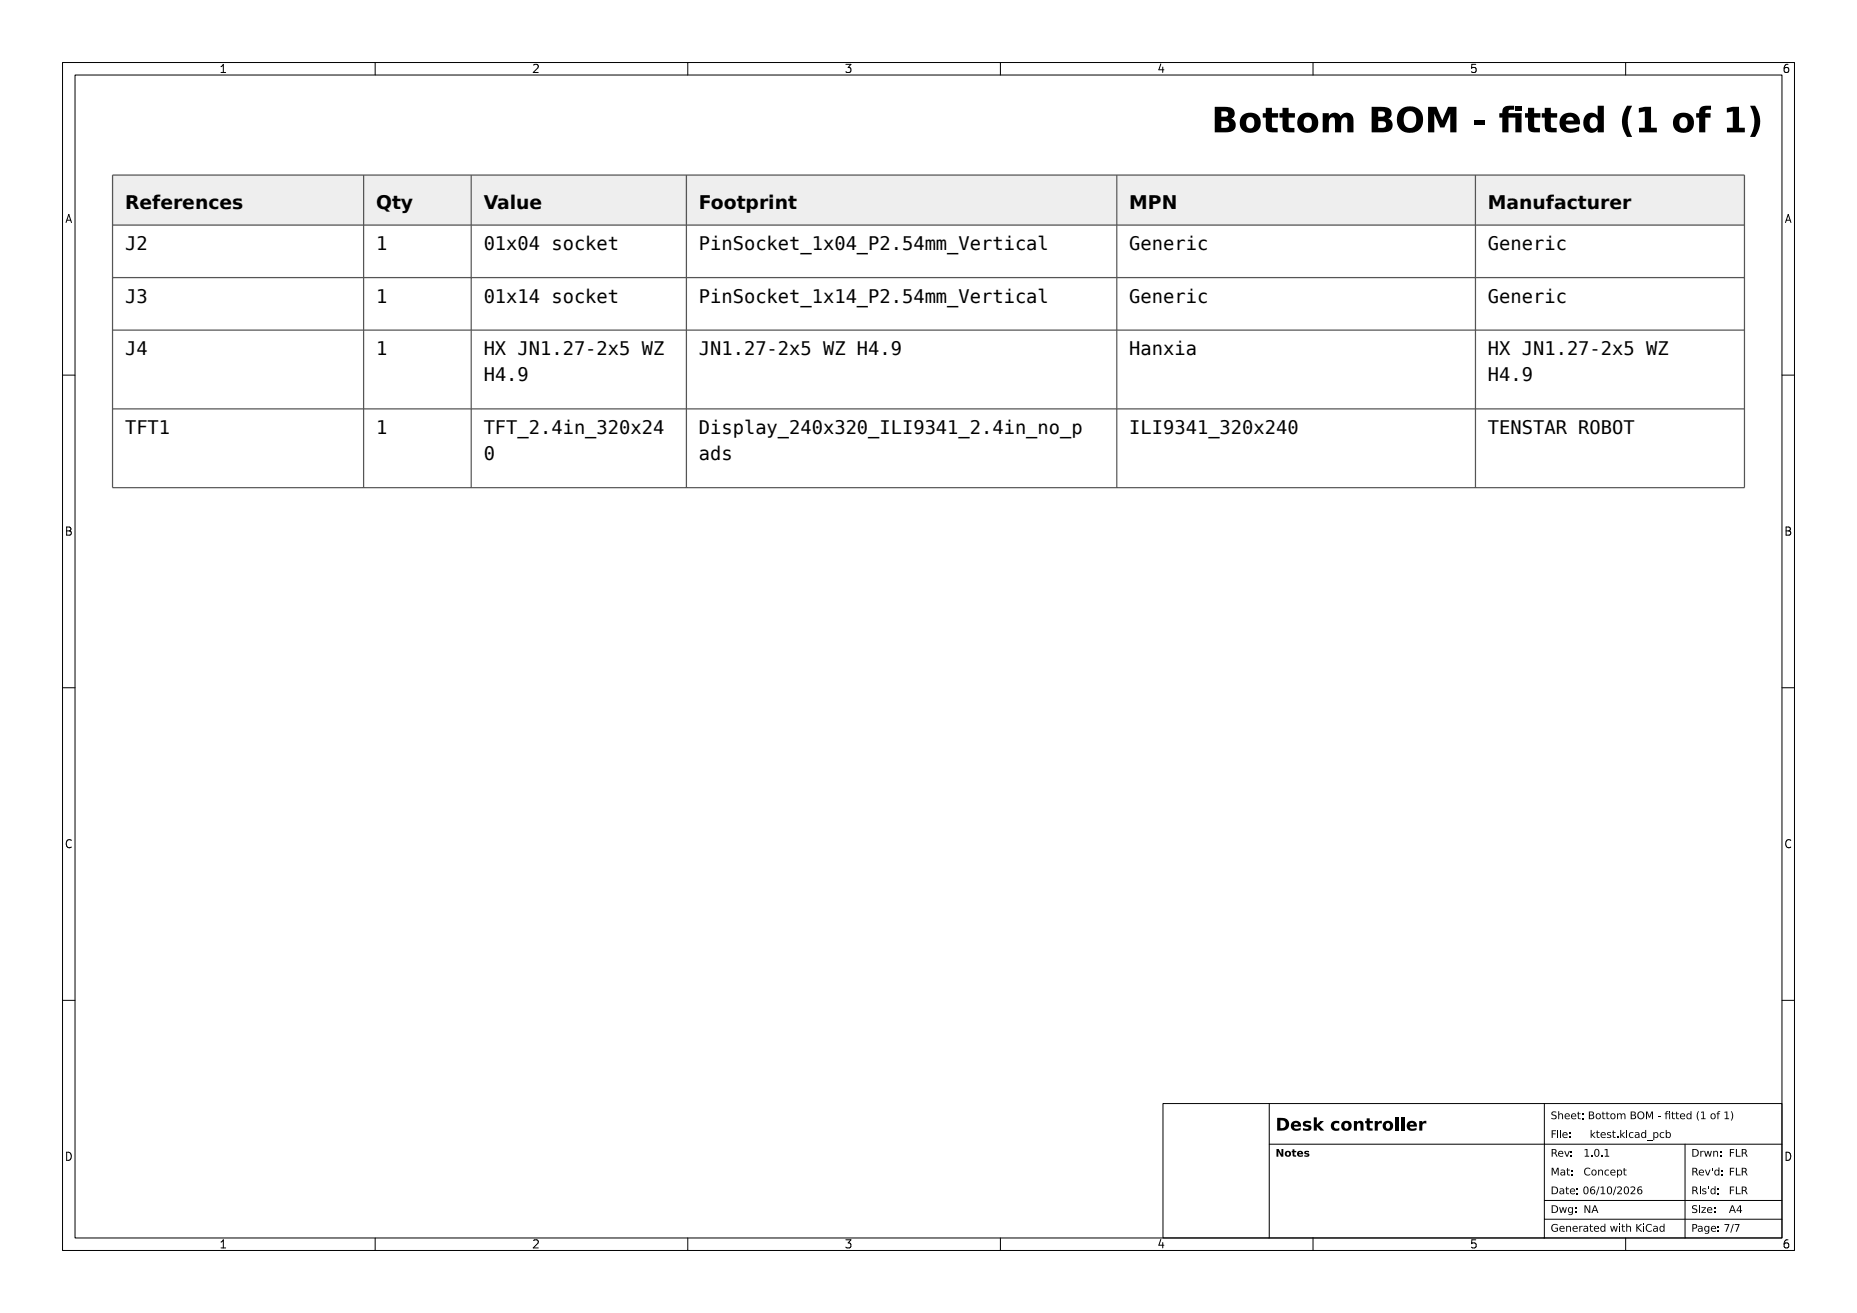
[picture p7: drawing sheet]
<svg xmlns="http://www.w3.org/2000/svg" width="297mm" height="210mm" viewBox="0 0 297 210" stroke-linecap="round" stroke-linejoin="round" font-family="sans-serif">
<g fill="none" stroke="#000" stroke-width=".16">
<path d="M10 10h277v190h-277zM12 12h273v186h-273zM35.3 11.6h.8M35.3 10.7l.4-.4v1.3M60 10v2M85.3 10.4l.5-.1 .2 .1 .1 .3-.8 .9h.8M110 10v2M135.3 10.3h.8l-.4 .5 .3 .1v.6l-.2 .1h-.3l-.2-.1M160 10v2M185.7 10.2l-.4 1h.9M186 10.7v.9M210 10v2"/>
<path d="M236 10.3h-.6l-.1 .6 .2-.1 .5 .1 .1 .1-.1 .5-.2 .1-.5-.1M260 10v2M286 10.3a.52 .52 0 0 0-.7 .6v.4l.2 .2 .3 .1 .2-.1 .1-.5-.1-.1-.4-.1-.3 .2M10.6 35.6l.4-1.3 .4 1.3M10.7 35.2h.6M285.6 35.6l.4-1.3 .4 1.3M285.7 35.2h.6M10 60h2M285 60h2M10.7 84.3h.4l.2 .1v.3l-.2 .2a.35 .35 0 0 1 .3 .3 .35 .35 0 0 1-.2 .4h-.5zM10.7 84.9h.4M285.7 84.3h.4l.2 .1v.3l-.2 .2a.35 .35 0 0 1 .3 .3 .35 .35 0 0 1-.2 .4h-.5z"/>
<path d="M285.7 84.9h.4M10 110h2M285 110h2M11.4 134.4a.52 .52 0 0 0-.6 0 .52 .52 0 0 0-.2 .6 .49 .49 0 0 0 .2 .5 .49 .49 0 0 0 .6 0M286.4 134.4a.52 .52 0 0 0-.6 0 .52 .52 0 0 0-.2 .6 .49 .49 0 0 0 .3 .5 .49 .49 0 0 0 .5 0M10 160h2M285 160h2M186 176.5h99v21.5h-99zM203 176.5v21.5M247 176.5v21.5M10.7 184.3a.66 .66 0 0 1 .7 .6 .66 .66 0 0 1-.7 .7zM35.3 198.7l.4-.4v1.3"/>
<path d="M35.3 199.6h.8M60 198v2M85.3 198.4l.5-.1 .2 .1 .1 .3-.8 .9h.8M110 198v2M135.3 198.3h.8l-.4 .5 .3 .1v.6l-.2 .1h-.3l-.2-.1M160 198v2M185.7 198.2l-.4 1h.9M186 198.7v.9M203 183h82M210 198v2M236 198.3h-.6l-.1 .6 .2-.1 .5 .1 .1 .1-.1 .5-.2 .1-.5-.1M247 192h38"/>
<path d="M247 195h38M260 198v2M269.5 183v15M285.7 184.3a.66 .66 0 0 1 .7 .6 .66 .66 0 0 1-.7 .7zM286 198.3a.52 .52 0 0 0-.7 .6v.5l.2 .1 .3 .1 .2-.1 .1-.5-.1-.1-.4-.1-.3 .2"/>
</g>
<g fill="#000">
<path d="M194.3 17.1a6.2 6.2 0 0 1 2.6 .1 .96 .96 0 0 1 .6 .9 .96 .96 0 0 1-.6 .9 1.12 1.12 0 0 1 .7 1.3 1.12 1.12 0 0 1-1.2 .8l-2.1 .1v-.8h1.7a.54 .54 0 0 0 .6-.5 .54 .54 0 0 0-.6-.5h-.7v1h-1v-1.7h1.6a.43 .43 0 0 0 .5-.5 .43 .43 0 0 0-.5-.4h-.6v.9h-1z" fill-rule="evenodd"/>
<path d="M198.7 18.5a1.72 1.72 0 0 1 2.1-.3 1.72 1.72 0 0 1 .8 2 1.71 1.71 0 0 1-1.9 1 1.71 1.71 0 0 1-1.4-1.6h1a.69 .69 0 0 0 .7 .9 .69 .69 0 0 0 .6-.9 .69 .69 0 0 0-.6-.9 .69 .69 0 0 0-.7 .9h-1l.1-.5z" fill-rule="evenodd"/>
<path d="M202.4 17.2h1v.9h1v.7h-1l.1 1.5 .1 .1 .7 .1v.7h-.8a.9 .9 0 0 1-1.1-1.1v-1.3h-.4v-.7h.4z" fill-rule="evenodd"/>
<path d="M205.1 17.2h1v.9h1v.7h-1v1.5l.2 .1 .7 .1v.7h-.8a.9 .9 0 0 1-1.1-1.1v-1.3h-.5v-.7h.5z" fill-rule="evenodd"/>
<path d="M207.9 18.5a1.72 1.72 0 0 1 2.1-.3 1.72 1.72 0 0 1 .8 2 1.71 1.71 0 0 1-1.9 1 1.71 1.71 0 0 1-1.4-1.6h1a.7 .7 0 0 0 .7 .9 .7 .7 0 0 0 .6-.9 .7 .7 0 0 0-.6-.9 .7 .7 0 0 0-.7 .9h-1l.1-.5z" fill-rule="evenodd"/>
<path d="M211.5 18.1h1v.4a1.06 1.06 0 0 1 1.9 .1 1.11 1.11 0 0 1 1.3-.5 1.11 1.11 0 0 1 .8 1.2v1.9h-1v-1.6a.5 .5 0 0 0-.1-.7 .5 .5 0 0 0-.7 .1l-.2 .7v1.5h-1v-2a.49 .49 0 0 0-.6-.4 .49 .49 0 0 0-.3 .6l-.1 1.8h-1z" fill-rule="evenodd"/>
<path d="M219.4 17.1a6.2 6.2 0 0 1 2.6 .1 .96 .96 0 0 1 .6 .9 .96 .96 0 0 1-.6 .9 1.12 1.12 0 0 1 .7 1.3 1.12 1.12 0 0 1-1.2 .8l-2.1 .1v-.8h1.6a.54 .54 0 0 0 .7-.5 .54 .54 0 0 0-.7-.5h-.6v1h-1v-1.7h1.6a.43 .43 0 0 0 .5-.5 .43 .43 0 0 0-.5-.4h-.6v.9h-1z" fill-rule="evenodd"/>
<path d="M224 17.6a2.17 2.17 0 0 1 2.8-.2 2.17 2.17 0 0 1 .6 2.8 2.13 2.13 0 0 1-2.4 1 2.13 2.13 0 0 1-1.6-2.1h1.1a1.03 1.03 0 0 0 .5 1.2 1.03 1.03 0 0 0 1.3-.2 1.72 1.72 0 0 0-.4-2.2 1.06 1.06 0 0 0-1.1 .1 1.06 1.06 0 0 0-.3 1.1h-1.1l.1-.7z" fill-rule="evenodd"/>
<path d="M228.4 17.1h1.3l1 2.2 .9-2.2h1.3v4.1h-1v-3l-.9 2.2h-.7l-.9-2.2v3h-1z" fill-rule="evenodd"/>
<path d="M235.7 19.2h1.7v.8h-1.7z" fill-rule="evenodd"/>
<path d="M240.6 17.2l.5-.3h1.1v.7h-.9v.5h2.1v3.1h-1v-2.4h-1.1v2.4h-1v-2.4h-.5v-.7h.5v-.7z" fill-rule="evenodd"/>
<path d="M242.4 16.9h1v.8h-1z" fill-rule="evenodd"/>
<path d="M244.4 17.2h1v.9h1v.7h-1v1.5l.2 .1 .7 .1v.7h-.9a.9 .9 0 0 1-1-1.1v-1.3h-.5v-.7h.5z" fill-rule="evenodd"/>
<path d="M247.1 17.2h.9v.9h1.1v.7h-1.1l.1 1.5 .1 .1 .8 .1v.7h-.9a.9 .9 0 0 1-1-1.1v-1.3h-.5v-.7h.5z" fill-rule="evenodd"/>
<path d="M249.9 18.5a1.67 1.67 0 0 1 1.9-.4 1.67 1.67 0 0 1 .9 1.8h-2.3a.95 .95 0 0 0 1.5 .6l.7-.3v.8a2.3 2.3 0 0 1-3-.6l-.2-.5v-.6h2.3a.64 .64 0 0 0-.6-.6 .64 .64 0 0 0-.7 .6h-1l.2-.5z" fill-rule="evenodd"/>
<path d="M268 18.5a1.72 1.72 0 0 1 2.1-.3 1.72 1.72 0 0 1 .8 2 1.71 1.71 0 0 1-1.9 1 1.71 1.71 0 0 1-1.4-1.6h1a.7 .7 0 0 0 .6 .9 .7 .7 0 0 0 .7-.9 .7 .7 0 0 0-.7-.9 .7 .7 0 0 0-.6 .9h-1v-.5z" fill-rule="evenodd"/>
<path d="M272 17.2l.6-.3h1.1v.7h-.8l-.1 .1-.1 .4h.9v.7h-.9v2.4h-.9v-2.4h-.5v-.7h.5v-.7z" fill-rule="evenodd"/>
<path d="M253.8 18.3a1.22 1.22 0 0 1 1.7 .2v-1.6h1v4.3h-1v-.5a1.3 1.3 0 0 1-1.6 .4 1.3 1.3 0 0 1-.7-1.5h1a.68 .68 0 0 0 .7 .9 .68 .68 0 0 0 .6-.9 .68 .68 0 0 0-.6-.9 .68 .68 0 0 0-.7 .9h-1l.1-.6z" fill-rule="evenodd"/>
<path d="M260.2 16.9h.8a4.8 4.8 0 0 0 0 5h-.8a4.2 4.2 0 0 1 0-5z" fill-rule="evenodd"/>
<path d="M262.1 17.3l1-.2h1v3.3h.9v.8h-2.9v-.8h1v-2.6l-1 .2z" fill-rule="evenodd"/>
<path d="M276.2 17.3l.9-.2h1v3.3h1v.8h-2.9v-.8h.9v-2.6l-.9 .2z" fill-rule="evenodd"/>
<path d="M279.9 16.9h.8a4.2 4.2 0 0 1 0 5h-.8a4.8 4.8 0 0 0 0-5z" fill-rule="evenodd"/>
<path d="M204.3 178.8h.5a1.06 1.06 0 0 1 1.4 1 1.06 1.06 0 0 1-1.4 1h-.5v-.4h.7a.64 .64 0 0 0 .6-.7 .64 .64 0 0 0-.8-.5v1.2h-.5z" fill-rule="evenodd"/>
<path d="M206.7 179.5a.84 .84 0 0 1 .9-.2 .84 .84 0 0 1 .5 .9h-1.2a.62 .62 0 0 0 1.1 .2v.3a1.01 1.01 0 0 1-1.5-.5v-.3h1.1a.32 .32 0 0 0-.3-.3 .32 .32 0 0 0-.4 .3h-.4z" fill-rule="evenodd"/>
<path d="M208.5 179.4a1.24 1.24 0 0 1 1.2 0v.3a.66 .66 0 0 0-.9 0l.2 .2a.53 .53 0 0 1 .8 .5 .53 .53 0 0 1-.8 .5l-.6-.1v-.4a.68 .68 0 0 0 .9 0l-.3-.2a.52 .52 0 0 1-.5-.1 .52 .52 0 0 1 0-.7z" fill-rule="evenodd"/>
<path d="M210.1 178.7h.5v1.2l.6-.6h.5l-.7 .7 .8 .8h-.6l-.6-.6v.6h-.5z" fill-rule="evenodd"/>
<path d="M213.1 179.5a1.13 1.13 0 0 1 1.1-.1v.4a.48 .48 0 0 0-.7-.1 .48 .48 0 0 0 0 .7 .48 .48 0 0 0 .7 0v.4a.87 .87 0 0 1-1.1-.2 .87 .87 0 0 1 0-1.1z" fill-rule="evenodd"/>
<path d="M214.7 179.5a.85 .85 0 0 1 1.4 .1 .85 .85 0 0 1-.5 1.3 .85 .85 0 0 1-1.1-.8h.5a.37 .37 0 0 0 .5 .4 .37 .37 0 0 0 .2-.6 .34 .34 0 0 0-.4-.3 .34 .34 0 0 0-.3 .5h-.5z" fill-rule="evenodd"/>
<path d="M216.5 179.3h.5v.2a.57 .57 0 0 1 .7-.2 .57 .57 0 0 1 .4 .6v.9h-.5v-1a.3 .3 0 0 0-.4-.1 .3 .3 0 0 0-.2 .4v.7h-.5z" fill-rule="evenodd"/>
<path d="M218.6 178.9h.5v.4h.5v.4h-.5v.7l.4 .1v.3h-.4a.45 .45 0 0 1-.5-.5v-.6h-.3v-.4h.3z" fill-rule="evenodd"/>
<path d="M219.9 179.3h.5v.3l.3-.3h.3v.4a.41 .41 0 0 0-.5 0 .41 .41 0 0 0-.1 .4v.7h-.5z" fill-rule="evenodd"/>
<path d="M221.4 179.5a.85 .85 0 0 1 1.3 .1 .85 .85 0 0 1-.5 1.3 .85 .85 0 0 1-1.1-.8h.5a.37 .37 0 0 0 .5 .4 .37 .37 0 0 0 .2-.6 .34 .34 0 0 0-.4-.3 .34 .34 0 0 0-.3 .5h-.5z" fill-rule="evenodd"/>
<path d="M223.2 178.7h.5v2.1h-.5z" fill-rule="evenodd"/>
<path d="M224.1 178.7h.5v2.1h-.5z" fill-rule="evenodd"/>
<path d="M225.2 179.5a.84 .84 0 0 1 1-.2 .84 .84 0 0 1 .4 .9h-1.1a.62 .62 0 0 0 1 .2v.3a1.01 1.01 0 0 1-1.5-.5v-.3h1.1a.32 .32 0 0 0-.3-.3 .32 .32 0 0 0-.3 .3h-.5z" fill-rule="evenodd"/>
<path d="M227 179.3h.5v.3l.3-.3h.3v.4a.41 .41 0 0 0-.4 0 .41 .41 0 0 0-.2 .4v.7h-.5z" fill-rule="evenodd"/>
<path d="M248.2 177.9l.7-.1v.2l-.2-.1a.25 .25 0 0 0-.4 .1 .25 .25 0 0 0 .3 .3 .4 .4 0 0 1 .3 .6 .4 .4 0 0 1-.6 .1l-.2-.1v-.1l.2 .1a.29 .29 0 0 0 .4 0 .29 .29 0 0 0 0-.4 .29 .29 0 0 0-.3-.1l-.3-.2z" fill-rule="evenodd"/>
<path d="M249.2 177.7h.2v.5l.3-.1a.32 .32 0 0 1 .3 .3v.6h-.2v-.5a.24 .24 0 0 0-.2-.3 .24 .24 0 0 0-.2 .3v.5h-.2z" fill-rule="evenodd"/>
<path d="M250.3 178.2l.2-.1a.42 .42 0 0 1 .4 .1 .42 .42 0 0 1 .2 .4h-.7l.2 .3 .4-.1v.2h-.5l-.2-.2-.1-.3h.7a.27 .27 0 0 0-.2-.3 .27 .27 0 0 0-.3 .3h-.2z" fill-rule="evenodd"/>
<path d="M251.4 178.2l.2-.1a.42 .42 0 0 1 .4 .1 .42 .42 0 0 1 .1 .4h-.7l.2 .3 .5-.1-.1 .2h-.4l-.3-.2v-.3h.7a.27 .27 0 0 0-.3-.3 .27 .27 0 0 0-.3 .3h-.1z" fill-rule="evenodd"/>
<path d="M252.4 177.8h.1v.3h.3v.1h-.3v.6l.3 .1v.1a.31 .31 0 0 1-.4-.3v-.5h-.2z" fill-rule="evenodd"/>
<path d="M253.1 178.8h.1v.2h-.1z" fill-rule="evenodd"/>
<path d="M253.1 178.1h.1v.2h-.1z" fill-rule="evenodd"/>
<path d="M254.1 177.8l.7 .1 .1 .3-.2 .1a.34 .34 0 0 1 .3 .5 .34 .34 0 0 1-.4 .2h-.5v-.1h.4a.23 .23 0 0 0 .3-.3 .23 .23 0 0 0-.3-.2h-.2v.5h-.2v-.6h.4a.19 .19 0 0 0 .3-.2 .19 .19 0 0 0-.3-.2h-.2v.4h-.2z" fill-rule="evenodd"/>
<path d="M255.3 178.2a.45 .45 0 0 1 .7 0 .45 .45 0 0 1-.1 .7 .45 .45 0 0 1-.7-.1v-.3h.2a.3 .3 0 0 0 .3 .4 .3 .3 0 0 0 .2-.5l-.3-.2-.2 .3h-.2z" fill-rule="evenodd"/>
<path d="M256.3 177.8h.1v.3h.4v.1h-.4l.1 .6 .3 .1v.1a.31 .31 0 0 1-.5-.3v-.5h-.1z" fill-rule="evenodd"/>
<path d="M256.9 177.8h.2v.3h.3v.1h-.3v.6l.3 .1v.1a.31 .31 0 0 1-.5-.3v-.5h-.1z" fill-rule="evenodd"/>
<path d="M257.7 178.2a.45 .45 0 0 1 .6 0 .45 .45 0 0 1-.1 .7 .45 .45 0 0 1-.6-.1l-.1-.3h.2a.3 .3 0 0 0 .4 .4 .3 .3 0 0 0 .1-.5l-.3-.2-.2 .3h-.2z" fill-rule="evenodd"/>
<path d="M258.6 178.1h.2v.1l.3-.1 .2 .2 .2-.2h.3l.2 .3v.6h-.2v-.5a.23 .23 0 0 0-.2-.3 .23 .23 0 0 0-.2 .3v.5h-.2v-.5a.23 .23 0 0 0-.2-.3 .23 .23 0 0 0-.2 .3v.5h-.2z" fill-rule="evenodd"/>
<path d="M260.8 177.8h.7l.1 .4a.18 .18 0 0 0-.1 .1 .18 .18 0 0 0 .1 .2 .35 .35 0 0 1 0 .4 .35 .35 0 0 1-.4 .1h-.4v-.1h.4a.23 .23 0 0 0 .3-.3 .23 .23 0 0 0-.3-.2h-.2v.5h-.2v-.6h.4a.19 .19 0 0 0 .3-.2 .19 .19 0 0 0-.3-.2h-.2v.4h-.2z" fill-rule="evenodd"/>
<path d="M262 177.9a.59 .59 0 0 1 .9 .1 .59 .59 0 0 1-.1 .8 .59 .59 0 0 1-.9-.1v-.3h.1a.43 .43 0 0 0 .6 .5 .43 .43 0 0 0 .2-.7 .39 .39 0 0 0-.5-.3 .39 .39 0 0 0-.3 .5h-.1z" fill-rule="evenodd"/>
<path d="M263.3 177.8h.2l.3 .8 .3-.8h.3v1.2h-.2v-1.1l-.3 .9h-.2l-.3-.9v1.1h-.1z" fill-rule="evenodd"/>
<path d="M265.2 178.5h.4v.1h-.4z" fill-rule="evenodd"/>
<path d="M267 177.7h.1v.2h-.1z" fill-rule="evenodd"/>
<path d="M266.5 177.8l.3-.1v.2h-.2l-.1 .2h.6v.9h-.1v-.8h-.5v.8h-.1v-.8h-.2v-.1h.2z" fill-rule="evenodd"/>
<path d="M267.4 177.8h.2v.3h.3v.1h-.3v.6l.3 .1v.1a.31 .31 0 0 1-.5-.3v-.5h-.1z" fill-rule="evenodd"/>
<path d="M268.1 177.8h.1v.3h.3v.1h-.3v.6l.3 .1v.1a.31 .31 0 0 1-.4-.3v-.5h-.1z" fill-rule="evenodd"/>
<path d="M268.8 178.2l.2-.1a.42 .42 0 0 1 .4 .1 .42 .42 0 0 1 .1 .4h-.7l.2 .3 .5-.1-.1 .2h-.4l-.3-.2v-.3h.7a.27 .27 0 0 0-.3-.3 .27 .27 0 0 0-.3 .3h-.1z" fill-rule="evenodd"/>
<path d="M269.9 178.1h.3l.2 .1v-.5h.1v1.3h-.1v-.1l-.2 .1a.4 .4 0 0 1-.5-.5h.2a.29 .29 0 0 0 .3 .4 .29 .29 0 0 0 .2-.5l-.3-.2-.2 .3h-.2z" fill-rule="evenodd"/>
<path d="M271.6 177.7h.1l-.2 .9 .2 .6a.88 .88 0 0 1-.3-1z" fill-rule="evenodd"/>
<path d="M272.1 177.8h.4v1.1h.3v.1h-.7v-.1h.2v-1l-.2 .1z" fill-rule="evenodd"/>
<path d="M273.7 178.2a.45 .45 0 0 1 .6 0 .45 .45 0 0 1-.1 .7 .45 .45 0 0 1-.6-.1v-.3h.1a.3 .3 0 0 0 .4 .4 .3 .3 0 0 0 .1-.5l-.3-.2-.2 .3h-.1z" fill-rule="evenodd"/>
<path d="M274.8 177.8l.3-.1v.2l-.3 .1v.1h.3v.1h-.3v.8h-.1v-.8h-.2z" fill-rule="evenodd"/>
<path d="M275.8 177.8h.5v1.1h.2v.1h-.7v-.1h.3v-1l-.3 .1z" fill-rule="evenodd"/>
<path d="M276.8 177.7a.88 .88 0 0 1 .4 1l-.2 .5h-.2l.2-.7z" fill-rule="evenodd"/>
<path d="M204.2 183.8h.3l.5 .8v-.8h.3v1.2h-.4l-.4-.8v.8h-.3z" fill-rule="evenodd"/>
<path d="M205.6 184.2a.51 .51 0 0 1 .8 .1 .51 .51 0 0 1-.3 .7 .51 .51 0 0 1-.6-.5h.3a.23 .23 0 0 0 .3 .3 .23 .23 0 0 0 .1-.4l-.1-.1a.2 .2 0 0 0-.2 0 .2 .2 0 0 0-.1 .2h-.3z" fill-rule="evenodd"/>
<path d="M206.7 183.8h.3v.3h.3v.2h-.3v.5h.3v.2h-.3a.27 .27 0 0 1-.3-.3v-.4h-.1z" fill-rule="evenodd"/>
<path d="M207.6 184.2a.5 .5 0 0 1 .6-.1 .5 .5 0 0 1 .2 .5h-.7a.37 .37 0 0 0 .7 .1v.2a.56 .56 0 0 1-.7 .1 .56 .56 0 0 1-.3-.6h.7l-.2-.1-.2 .1h-.3z" fill-rule="evenodd"/>
<path d="M208.6 184.2l.3-.1h.5v.2h-.5v.1a.35 .35 0 0 1 .5 .3 .35 .35 0 0 1-.5 .3h-.3v-.3l.4 .1 .1-.1-.5-.2z" fill-rule="evenodd"/>
<path d="M248.2 180.8h.7v.1h-.6v.4h.5v.1h-.5v.6h-.1z" fill-rule="evenodd"/>
<path d="M248.2 186.8h.2l.3 .8 .3-.8h.3v1.2h-.2v-1.1l-.3 .9h-.2l-.3-.9v1.1h-.1z" fill-rule="evenodd"/>
<path d="M248.2 183.8h.3a.34 .34 0 0 1 .4 .2 .34 .34 0 0 1-.2 .4l.4 .6h-.2l-.2-.4-.2-.1h-.2v.5h-.1v-.6h.3a.22 .22 0 0 0 .3-.3 .22 .22 0 0 0-.3-.2h-.2v.5h-.1z" fill-rule="evenodd"/>
<path d="M248.2 189.8h.3a.62 .62 0 0 1 .7 .6 .62 .62 0 0 1-.7 .6h-.3v-.1h.3a.5 .5 0 0 0 .5-.6 .5 .5 0 0 0-.7-.4v1h-.1z" fill-rule="evenodd"/>
<path d="M248.2 192.8h.3a.62 .62 0 0 1 .7 .6 .62 .62 0 0 1-.7 .6h-.3v-.1h.3a.5 .5 0 0 0 .5-.6 .5 .5 0 0 0-.7-.4v1h-.1z" fill-rule="evenodd"/>
<path d="M248.3 195.9l.5-.1 .3 .1v.2a.5 .5 0 0 0-.6-.1 .5 .5 0 0 0-.2 .7 .5 .5 0 0 0 .7 .1v-.3h-.3v-.1h.5v.5a.66 .66 0 0 1-1-.1 .66 .66 0 0 1 .1-.9z" fill-rule="evenodd"/>
<path d="M249 181.1h.2v.9h-.2z" fill-rule="evenodd"/>
<path d="M249 180.7h.2v.2h-.2z" fill-rule="evenodd"/>
<path d="M249.4 193.1h.1l.2 .7 .2-.7h.2l.2 .7 .1-.7h.2l-.2 .9h-.2l-.2-.7-.2 .7h-.2z" fill-rule="evenodd"/>
<path d="M249.5 180.7h.1v1.3h-.1z" fill-rule="evenodd"/>
<path d="M249.3 184.2l.2-.1a.42 .42 0 0 1 .4 .1 .42 .42 0 0 1 .1 .4h-.7l.2 .3 .5-.1-.1 .2h-.4l-.3-.2v-.3h.7a.27 .27 0 0 0-.3-.3 .27 .27 0 0 0-.3 .3h-.1z" fill-rule="evenodd"/>
<path d="M249.5 190.1h.2a.37 .37 0 0 1 .5 .4v.5h-.2v-.1l-.3 .1-.3-.1v-.2l.3 .2h.2l.1-.4a.3 .3 0 0 0-.5 .2h-.1a.41 .41 0 0 1 .6-.3 .33 .33 0 0 0-.5-.1z" fill-rule="evenodd"/>
<path d="M249.5 196.2l.2-.1a.42 .42 0 0 1 .4 .1 .42 .42 0 0 1 .1 .4h-.6l.1 .3 .5-.1v.2h-.2h-.3l-.3-.2v-.3h.7a.27 .27 0 0 0-.3-.3 .27 .27 0 0 0-.2 .3h-.2z" fill-rule="evenodd"/>
<path d="M249.6 187.1h.3a.37 .37 0 0 1 .4 .4v.5h-.1v-.1l-.3 .1-.3-.1v-.2l.2 .2h.3l.1-.4a.3 .3 0 0 0-.5 .2h-.1a.41 .41 0 0 1 .6-.3 .33 .33 0 0 0-.6-.1z" fill-rule="evenodd"/>
<path d="M250.2 184.1h.1l.3 .8 .3-.8h.2l-.4 .9h-.2z" fill-rule="evenodd"/>
<path d="M250 181.2l.2-.1a.42 .42 0 0 1 .4 .1 .42 .42 0 0 1 .1 .4h-.7l.2 .3 .5-.1v.2h-.2h-.3l-.3-.2v-.3h.7a.27 .27 0 0 0-.3-.3 .27 .27 0 0 0-.3 .3h-.1z" fill-rule="evenodd"/>
<path d="M250.5 189.8h.1v.3h.3v.1h-.3v.6l.3 .1v.1a.31 .31 0 0 1-.4-.3v-.5h-.1z" fill-rule="evenodd"/>
<path d="M250.6 186.8h.2v.3h.3v.1h-.3v.6l.3 .1v.1a.31 .31 0 0 1-.5-.3v-.5h-.1z" fill-rule="evenodd"/>
<path d="M251 181.8h.2v.2h-.2z" fill-rule="evenodd"/>
<path d="M251 181.1h.2v.2h-.2z" fill-rule="evenodd"/>
<path d="M250.9 193.1h.3l.2 .1v-.1h.2v.8a.45 .45 0 0 1-.2 .4 .45 .45 0 0 1-.5 0v-.1l.5-.1v-.3l-.2 .2a.39 .39 0 0 1-.4-.5h.1a.29 .29 0 0 0 .4 .4 .29 .29 0 0 0 .1-.5l-.3-.2-.2 .3h-.1z" fill-rule="evenodd"/>
<path d="M251.2 184.8h.2v.2h-.2z" fill-rule="evenodd"/>
<path d="M251.2 184.1h.2v.2h-.2z" fill-rule="evenodd"/>
<path d="M250.5 196.1h.1v.1l.3-.1a.32 .32 0 0 1 .4 .3v.6h-.2v-.5a.24 .24 0 0 0-.2-.3 .24 .24 0 0 0-.3 .3v.5h-.1z" fill-rule="evenodd"/>
<path d="M251.3 187.8h.2v.2h-.2z" fill-rule="evenodd"/>
<path d="M251.3 187.1h.2v.2h-.2z" fill-rule="evenodd"/>
<path d="M251.2 190.2l.2-.1a.42 .42 0 0 1 .4 .1 .42 .42 0 0 1 .1 .4h-.7l.2 .3 .5-.1v.2h-.2h-.3l-.3-.2v-.3h.7a.27 .27 0 0 0-.3-.3 .27 .27 0 0 0-.3 .3h-.1z" fill-rule="evenodd"/>
<path d="M251.9 193.8h.2v.2h-.2z" fill-rule="evenodd"/>
<path d="M251.9 193.1h.2v.2h-.2z" fill-rule="evenodd"/>
<path d="M251.6 196.2l.2-.1a.42 .42 0 0 1 .4 .1 .42 .42 0 0 1 .1 .4h-.6l.1 .3 .5-.1v.2h-.2h-.3l-.3-.2v-.3h.7a.27 .27 0 0 0-.3-.3 .27 .27 0 0 0-.2 .3h-.2z" fill-rule="evenodd"/>
<path d="M252.2 190.8h.2v.2h-.2z" fill-rule="evenodd"/>
<path d="M252.2 190.1h.2v.2h-.2z" fill-rule="evenodd"/>
<path d="M252.6 196.1h.1v.1l.4-.1v.1l-.3 .1-.1 .7h-.1z" fill-rule="evenodd"/>
<path d="M253.4 192.8h.2l.6 1v-1h.1v1.2h-.2l-.5-1v1h-.2z" fill-rule="evenodd"/>
<path d="M253.4 183.8h.5v1.1h.3v.1h-.7v-.1h.2v-1l-.3 .1z" fill-rule="evenodd"/>
<path d="M253.3 196.1h.2a.37 .37 0 0 1 .5 .4v.5h-.2v-.1l-.3 .1-.2-.1-.1-.2 .3 .2h.2l.1-.4a.3 .3 0 0 0-.4 .2h-.2a.42 .42 0 0 1 .6-.3 .33 .33 0 0 0-.5-.1z" fill-rule="evenodd"/>
<path d="M253.4 189.9l.2-.1a.64 .64 0 0 1 .5 .6 .64 .64 0 0 1-.5 .6 .52 .52 0 0 1-.4-.6h.2a.31 .31 0 0 0 0 .4 .31 .31 0 0 0 .4 0l.1-.4a.31 .31 0 0 0 0-.4 .31 .31 0 0 0-.4 0l-.1 .4h-.2z" fill-rule="evenodd"/>
<path d="M253.5 186.9l.6-.1 .2 .1v.1a.48 .48 0 0 0-.6 .1 .48 .48 0 0 0 0 .6 .48 .48 0 0 0 .6 0v.2a.64 .64 0 0 1-.8-.1 .64 .64 0 0 1 0-.9z" fill-rule="evenodd"/>
<path d="M254.4 180.7h.2v.8l.4-.4h.2l-.5 .4 .5 .5h-.2l-.4-.4v.4h-.2z" fill-rule="evenodd"/>
<path d="M254.3 195.8h.2v.3h.3v.1h-.3v.6l.3 .1v.1a.31 .31 0 0 1-.5-.3v-.5h-.1z" fill-rule="evenodd"/>
<path d="M254.5 184.8h.2v.2h-.2z" fill-rule="evenodd"/>
<path d="M254.5 189.9l.1-.1a.32 .32 0 0 1 .5 .2l-.2-.1a.36 .36 0 0 0-.4 .4 .41 .41 0 0 1 .6 .2 .41 .41 0 0 1-.3 .6 .41 .41 0 0 1-.5-.5h.2a.25 .25 0 0 0 .4 .2 .25 .25 0 0 0 0-.4 .25 .25 0 0 0-.4 .1l-.2 .1v-.4z" fill-rule="evenodd"/>
<path d="M254.6 187.2a.45 .45 0 0 1 .7 0 .45 .45 0 0 1-.1 .7 .45 .45 0 0 1-.7-.1v-.3h.2a.3 .3 0 0 0 .4 .4 .3 .3 0 0 0 .1-.5l-.3-.2-.2 .3h-.2z" fill-rule="evenodd"/>
<path d="M255 196.2l.2-.1a.42 .42 0 0 1 .4 .1 .42 .42 0 0 1 .2 .4h-.7l.2 .3 .4-.1-.1 .2h-.4l-.2-.2-.1-.3h.7a.27 .27 0 0 0-.3-.3 .27 .27 0 0 0-.2 .3h-.2z" fill-rule="evenodd"/>
<path d="M255.1 183.9l.2-.1a.64 .64 0 0 1 .5 .6 .64 .64 0 0 1-.5 .6 .53 .53 0 0 1-.3-.6h.1a.31 .31 0 0 0 .1 .4 .31 .31 0 0 0 .3 0l.1-.4a.31 .31 0 0 0 0-.4 .31 .31 0 0 0-.4 0l-.1 .4h-.1z" fill-rule="evenodd"/>
<path d="M255.4 180.8h.1v.3h.3v.1h-.3v.6l.3 .1v.1a.31 .31 0 0 1-.4-.3v-.5h-.1z" fill-rule="evenodd"/>
<path d="M255 192.8h.2l.4 1.2h-.1l-.1-.3h-.6l-.1 .3h-.2l.2-.4h.6l-.2-.7-.2 .7h-.2z" fill-rule="evenodd"/>
<path d="M255.7 189.8h.1l-.4 1.4h-.2z" fill-rule="evenodd"/>
<path d="M256 189.8h.5v1.1h.2v.1h-.7v-.1h.3v-1l-.3 .1z" fill-rule="evenodd"/>
<path d="M256.1 184.8h.2v.2h-.2z" fill-rule="evenodd"/>
<path d="M255.6 187.1h.2v.1l.3-.1a.32 .32 0 0 1 .3 .3v.6h-.2v-.5a.24 .24 0 0 0-.2-.3 .24 .24 0 0 0-.2 .3v.5h-.2z" fill-rule="evenodd"/>
<path d="M256.1 181.2l.2-.1a.42 .42 0 0 1 .4 .1 .42 .42 0 0 1 .1 .4h-.7l.2 .3 .5-.1v.2h-.2h-.3l-.3-.2v-.3h.7a.27 .27 0 0 0-.3-.3 .27 .27 0 0 0-.3 .3h-.1z" fill-rule="evenodd"/>
<path d="M256.6 183.8h.5v1.1h.3v.1h-.7v-.1h.2v-1l-.3 .1z" fill-rule="evenodd"/>
<path d="M256.1 196.1h.3l.2 .1v-.5h.2v1.3h-.2v-.1l-.2 .1a.4 .4 0 0 1-.5-.5h.2a.29 .29 0 0 0 .4 .4 .29 .29 0 0 0 .1-.5l-.3-.2-.2 .3h-.2z" fill-rule="evenodd"/>
<path d="M256.7 187.2l.1-.1a.32 .32 0 0 1 .5 .2 .36 .36 0 0 0-.4 0 .36 .36 0 0 0 0 .5 .36 .36 0 0 0 .4 0 .34 .34 0 0 1-.5 .1 .54 .54 0 0 1-.1-.7z" fill-rule="evenodd"/>
<path d="M257.2 189.9l.1-.1a.64 .64 0 0 1 .5 .6 .64 .64 0 0 1-.5 .6 .52 .52 0 0 1-.3-.6h.2a.31 .31 0 0 0 0 .4 .31 .31 0 0 0 .4 0l.1-.4a.31 .31 0 0 0-.1-.4 .31 .31 0 0 0-.3 0l-.1 .4h-.2z" fill-rule="evenodd"/>
<path d="M257.5 196.1h.2l.2 .7 .1-.7h.2l.2 .7 .2-.7h.1l-.2 .9h-.2l-.2-.7-.2 .7h-.1z" fill-rule="evenodd"/>
<path d="M257.1 181.1h.1a.35 .35 0 0 1 .5 .2l-.5-.1v.2a.33 .33 0 0 1 .5 .4 .33 .33 0 0 1-.5 .2h-.2v-.2l.3 .1 .2-.1v-.1l-.2-.1a.26 .26 0 0 1-.3-.2 .26 .26 0 0 1 .1-.3z" fill-rule="evenodd"/>
<path d="M257.7 187.2l.1-.1a.42 .42 0 0 1 .5 .1 .42 .42 0 0 1 .1 .4h-.7l.2 .3 .4-.1v.2h-.1h-.4l-.2-.2-.1-.3h.7a.27 .27 0 0 0-.2-.3 .27 .27 0 0 0-.3 .3h-.2z" fill-rule="evenodd"/>
<path d="M257.9 180.8h.2v.3h.3v.1h-.3v.6l.3 .1v.1a.31 .31 0 0 1-.5-.3v-.5h-.1z" fill-rule="evenodd"/>
<path d="M258.4 189.8h.1l-.4 1.4h-.1z" fill-rule="evenodd"/>
<path d="M258.6 181.8h.2v.2h-.2z" fill-rule="evenodd"/>
<path d="M258.6 189.8a.44 .44 0 0 1 .7 .1 .44 .44 0 0 1-.2 .6l-.3 .4h.6v.1h-.8v-.1l.5-.5a.31 .31 0 0 0 0-.5 .31 .31 0 0 0-.5 .1z" fill-rule="evenodd"/>
<path d="M259 196.1h.1v.9h-.1z" fill-rule="evenodd"/>
<path d="M259 195.7h.1v.2h-.1z" fill-rule="evenodd"/>
<path d="M259.1 180.7h.2v.8l.4-.4h.2l-.5 .4 .5 .5h-.1l-.5-.4v.4h-.2z" fill-rule="evenodd"/>
<path d="M258.6 187.1h.2v.1a.41 .41 0 0 1 .5 .1 .41 .41 0 0 1 0 .5 .41 .41 0 0 1-.5 .1v.5h-.2v-.9h.2a.29 .29 0 0 0 .4 .4 .29 .29 0 0 0 .1-.5l-.3-.2-.2 .3h-.2z" fill-rule="evenodd"/>
<path d="M259.4 195.8h.2v.3h.3v.1h-.3v.6l.3 .1v.1a.31 .31 0 0 1-.5-.3v-.5h-.1z" fill-rule="evenodd"/>
<path d="M259.7 186.8h.1v.3h.4v.1h-.4l.1 .6 .3 .1v.1a.31 .31 0 0 1-.5-.3v-.5h-.1z" fill-rule="evenodd"/>
<path d="M260.1 181.1h.2v.9h-.2z" fill-rule="evenodd"/>
<path d="M260.1 180.7h.2v.2h-.2z" fill-rule="evenodd"/>
<path d="M259.9 189.9l.1-.1a.64 .64 0 0 1 .5 .6 .64 .64 0 0 1-.5 .6 .52 .52 0 0 1-.3-.6h.2a.31 .31 0 0 0 0 .4 .31 .31 0 0 0 .4 0l.1-.4a.31 .31 0 0 0-.1-.4 .31 .31 0 0 0-.3 0l-.1 .4h-.2z" fill-rule="evenodd"/>
<path d="M260.1 195.7h.1v.5l.3-.1a.32 .32 0 0 1 .4 .3v.6h-.2v-.5a.24 .24 0 0 0-.2-.3 .24 .24 0 0 0-.3 .3v.5h-.1z" fill-rule="evenodd"/>
<path d="M260.8 189.8a.44 .44 0 0 1 .7 .1 .44 .44 0 0 1-.2 .6l-.3 .4h.6v.1h-.8v-.1l.4-.5a.31 .31 0 0 0 .1-.5 .31 .31 0 0 0-.5 .1z" fill-rule="evenodd"/>
<path d="M260.6 181.2l.1-.1a.32 .32 0 0 1 .5 .2 .36 .36 0 0 0-.4 0 .36 .36 0 0 0 0 .5 .36 .36 0 0 0 .4 0 .34 .34 0 0 1-.5 .1 .54 .54 0 0 1-.1-.7z" fill-rule="evenodd"/>
<path d="M261.7 195.8h.2v.5l.5-.5h.2l-.6 .6 .7 .6h-.2l-.6-.6v.6h-.2z" fill-rule="evenodd"/>
<path d="M261.5 181.1h.2a.37 .37 0 0 1 .5 .4v.5h-.1v-.1l-.3 .1-.3-.1-.1-.2 .3 .2h.2l.2-.4a.3 .3 0 0 0-.5 .2h-.2a.42 .42 0 0 1 .7-.3 .33 .33 0 0 0-.6-.1z" fill-rule="evenodd"/>
<path d="M262 189.9l.1-.1a.32 .32 0 0 1 .5 .2l-.2-.1a.36 .36 0 0 0-.4 .4 .41 .41 0 0 1 .6 .2 .41 .41 0 0 1-.3 .6 .41 .41 0 0 1-.4-.5h.1a.25 .25 0 0 0 .4 .2 .25 .25 0 0 0 0-.4 .25 .25 0 0 0-.4 .1l-.1 .1v-.4z" fill-rule="evenodd"/>
<path d="M262.8 196.1h.1v.9h-.1z" fill-rule="evenodd"/>
<path d="M262.8 195.7h.1v.2h-.1z" fill-rule="evenodd"/>
<path d="M262.6 181.1h.3l.2 .1v-.5h.2v1.3h-.2v-.1l-.1 .1a.4 .4 0 0 1-.5-.5h.1a.29 .29 0 0 0 .4 .4 .29 .29 0 0 0 .1-.5l-.3-.2-.2 .3h-.1z" fill-rule="evenodd"/>
<path d="M263.4 182.3h.9v.1h-.9z" fill-rule="evenodd"/>
<path d="M263.4 195.9l.5-.1 .3 .1v.1a.48 .48 0 0 0-.7 .1 .48 .48 0 0 0 0 .6 .48 .48 0 0 0 .7 0v.2a.64 .64 0 0 1-.9-.1 .64 .64 0 0 1 .1-.9z" fill-rule="evenodd"/>
<path d="M264.4 196.1h.3a.37 .37 0 0 1 .5 .4v.5h-.2v-.1l-.3 .1-.3-.1v-.2l.3 .2h.2l.1-.4a.3 .3 0 0 0-.5 .2h-.1a.42 .42 0 0 1 .6-.3 .33 .33 0 0 0-.6-.1z" fill-rule="evenodd"/>
<path d="M264.4 181.1h.2v.1a.41 .41 0 0 1 .5 .1 .41 .41 0 0 1 0 .5 .41 .41 0 0 1-.5 .1v.5h-.2v-.9h.2a.29 .29 0 0 0 .4 .4 .29 .29 0 0 0 .1-.5l-.3-.2-.2 .3h-.2z" fill-rule="evenodd"/>
<path d="M265.6 181.2l.1-.1a.32 .32 0 0 1 .5 .2 .36 .36 0 0 0-.5 0 .36 .36 0 0 0 0 .5 .36 .36 0 0 0 .5 0 .34 .34 0 0 1-.6 .1 .55 .55 0 0 1 0-.7z" fill-rule="evenodd"/>
<path d="M265.6 196.1h.2l.3 .1v-.5h.1v1.3h-.1v-.1l-.2 .1a.4 .4 0 0 1-.5-.5h.2a.29 .29 0 0 0 .3 .4 .29 .29 0 0 0 .2-.5l-.3-.2-.2 .3h-.2z" fill-rule="evenodd"/>
<path d="M266.4 180.7h.2v.5a.41 .41 0 0 1 .5 .1 .41 .41 0 0 1 0 .5 .41 .41 0 0 1-.5 .1v.1h-.2v-.5h.2a.29 .29 0 0 0 .3 .4 .29 .29 0 0 0 .2-.5l-.3-.2-.2 .3h-.2z" fill-rule="evenodd"/>
<path d="M270.7 195.8h.3a.4 .4 0 0 1 .4 .5 .4 .4 0 0 1-.6 .2v.5h-.1v-.6h.3a.23 .23 0 0 0 .3-.3 .23 .23 0 0 0-.3-.2h-.2v.5h-.1z" fill-rule="evenodd"/>
<path d="M270.7 189.8h.3a.34 .34 0 0 1 .4 .2 .34 .34 0 0 1-.2 .4l.4 .6h-.2l-.2-.4-.2-.1h-.2v.5h-.1v-.6h.3a.22 .22 0 0 0 .3-.3 .22 .22 0 0 0-.3-.2h-.2v.5h-.1z" fill-rule="evenodd"/>
<path d="M270.7 186.8h.3a.34 .34 0 0 1 .4 .2 .34 .34 0 0 1-.2 .4l.4 .6h-.2l-.2-.4-.2-.1h-.2v.5h-.1v-.6h.3a.22 .22 0 0 0 .3-.3 .22 .22 0 0 0-.3-.2h-.2v.5h-.1z" fill-rule="evenodd"/>
<path d="M270.7 183.8h.3a.62 .62 0 0 1 .7 .6 .62 .62 0 0 1-.7 .6h-.3v-.1h.3a.5 .5 0 0 0 .5-.6 .5 .5 0 0 0-.7-.4v1h-.1z" fill-rule="evenodd"/>
<path d="M270.7 192.9l.7-.1v.2l-.2-.1a.25 .25 0 0 0-.4 .1 .25 .25 0 0 0 .3 .3 .4 .4 0 0 1 .3 .6 .4 .4 0 0 1-.6 .1l-.2-.1v-.1l.2 .1a.29 .29 0 0 0 .4 0 .29 .29 0 0 0 0-.4 .29 .29 0 0 0-.3-.1l-.3-.2z" fill-rule="evenodd"/>
<path d="M271.7 193.1h.2v.9h-.2z" fill-rule="evenodd"/>
<path d="M271.7 192.7h.2v.2h-.2z" fill-rule="evenodd"/>
<path d="M271.8 189.7h.2v1.3h-.2z" fill-rule="evenodd"/>
<path d="M271.6 196.1h.2a.37 .37 0 0 1 .5 .4v.5h-.1v-.1l-.4 .1-.2-.1-.1-.2 .3 .2h.2l.2-.4a.3 .3 0 0 0-.5 .2h-.2a.41 .41 0 0 1 .7-.3 .33 .33 0 0 0-.6-.1z" fill-rule="evenodd"/>
<path d="M272.1 193.1h.7l-.5 .8h.5v.1h-.7v-.1l.6-.7h-.6z" fill-rule="evenodd"/>
<path d="M271.8 187.2l.2-.1a.42 .42 0 0 1 .4 .1 .42 .42 0 0 1 .1 .4h-.7l.2 .3 .5-.1v.2h-.2h-.3l-.3-.2v-.3h.7a.27 .27 0 0 0-.3-.3 .27 .27 0 0 0-.3 .3h-.1z" fill-rule="evenodd"/>
<path d="M271.9 184.1h.2v.1l.4-.1v.1l-.4 .1v.7h-.2z" fill-rule="evenodd"/>
<path d="M272.6 184.1h.1l.2 .7 .2-.7h.2l.1 .7 .2-.7h.2l-.3 .9h-.1l-.2-.7-.2 .7h-.2z" fill-rule="evenodd"/>
<path d="M272.7 187.1h.1l.3 .8 .3-.8h.2l-.4 .9h-.2z" fill-rule="evenodd"/>
<path d="M272.3 190.2l.1-.1a.35 .35 0 0 1 .5 .2l-.5-.1 .1 .2a.33 .33 0 0 1 .4 .4 .33 .33 0 0 1-.5 .2h-.2v-.2l.4 .1 .2-.1-.1-.1-.2-.1a.26 .26 0 0 1-.2-.2 .26 .26 0 0 1 0-.2z" fill-rule="evenodd"/>
<path d="M272.7 196.2l.2-.1 .3 .1v-.1h.2v.8a.45 .45 0 0 1-.2 .4 .45 .45 0 0 1-.5 0v-.1l.5-.1v-.3l-.2 .2a.39 .39 0 0 1-.4-.5h.1a.29 .29 0 0 0 .4 .4 .29 .29 0 0 0 .1-.5l-.3-.2-.2 .3h-.1z" fill-rule="evenodd"/>
<path d="M273.2 189.8h.1v.4h-.1z" fill-rule="evenodd"/>
<path d="M273.1 193.2l.2-.1a.42 .42 0 0 1 .6 .5h-.7l.2 .3 .4-.1v.2h-.1h-.4l-.2-.2-.1-.3h.7a.27 .27 0 0 0-.3-.3 .27 .27 0 0 0-.2 .3h-.2z" fill-rule="evenodd"/>
<path d="M273.8 186.8h.1v.4h-.1z" fill-rule="evenodd"/>
<path d="M274.1 193.8h.2v.2h-.2z" fill-rule="evenodd"/>
<path d="M274.1 193.1h.2v.2h-.2z" fill-rule="evenodd"/>
<path d="M273.7 196.2l.2-.1a.42 .42 0 0 1 .5 .1 .42 .42 0 0 1 .1 .4h-.7l.2 .3 .4-.1v.2h-.1h-.4l-.2-.2-.1-.3h.7a.27 .27 0 0 0-.2-.3 .27 .27 0 0 0-.3 .3h-.2z" fill-rule="evenodd"/>
<path d="M273.7 190.1h.3l.2 .1v-.5h.2v1.3h-.2v-.1l-.1 .1a.4 .4 0 0 1-.5-.5h.1a.29 .29 0 0 0 .4 .4 .29 .29 0 0 0 .1-.5l-.3-.2-.2 .3h-.1z" fill-rule="evenodd"/>
<path d="M274.7 190.8h.2v.2h-.2z" fill-rule="evenodd"/>
<path d="M274.7 190.1h.2v.2h-.2z" fill-rule="evenodd"/>
<path d="M274.8 196.8h.1v.2h-.1z" fill-rule="evenodd"/>
<path d="M274.8 196.1h.1v.2h-.1z" fill-rule="evenodd"/>
<path d="M274 184.1h.2v.1l.3-.1a.32 .32 0 0 1 .3 .3v.6h-.2v-.5a.24 .24 0 0 0-.2-.3 .24 .24 0 0 0-.2 .3v.5h-.2z" fill-rule="evenodd"/>
<path d="M274.3 187.1h.3l.2 .1v-.5h.2v1.3h-.2v-.1l-.1 .1a.4 .4 0 0 1-.5-.5h.1a.29 .29 0 0 0 .4 .4 .29 .29 0 0 0 .1-.5l-.3-.2-.2 .3h-.1z" fill-rule="evenodd"/>
<path d="M275.1 184.8h.2v.2h-.2z" fill-rule="evenodd"/>
<path d="M275.1 184.1h.2v.2h-.2z" fill-rule="evenodd"/>
<path d="M275.3 187.8h.2v.2h-.2z" fill-rule="evenodd"/>
<path d="M275.3 187.1h.2v.2h-.2z" fill-rule="evenodd"/>
<path d="M275.8 195.8h.8l-.5 1.2h-.1l.4-1.1h-.6z" fill-rule="evenodd"/>
<path d="M276.7 183.8h.7v.1h-.6v.4h.5v.1h-.5v.6h-.1z" fill-rule="evenodd"/>
<path d="M276.7 186.8h.7v.1h-.6v.4h.5v.1h-.5v.6h-.1z" fill-rule="evenodd"/>
<path d="M276.7 189.8h.7v.1h-.6v.4h.5v.1h-.5v.6h-.1z" fill-rule="evenodd"/>
<path d="M277.2 195.8h.1l-.4 1.4h-.2z" fill-rule="evenodd"/>
<path d="M277.4 195.8h.8l-.4 1.2h-.2l.4-1.1h-.6z" fill-rule="evenodd"/>
<path d="M277.6 183.8h.2v1.1h.6v.1h-.8z" fill-rule="evenodd"/>
<path d="M277.6 186.8h.2v1.1h.6v.1h-.8z" fill-rule="evenodd"/>
<path d="M277.6 189.8h.2v1.1h.6v.1h-.8z" fill-rule="evenodd"/>
<path d="M277 192.8h.2l.4 1.2h-.1l-.1-.3h-.6l-.1 .3h-.2l.2-.4h.6l-.2-.7-.2 .7h-.2z" fill-rule="evenodd"/>
<path d="M278.2 192.8h.3v.8h.1v.1h-.1v.3h-.2v-.3h-.6v-.1h.6v-.7l-.4 .7h-.2z" fill-rule="evenodd"/>
<path d="M278.6 183.8h.3a.34 .34 0 0 1 .4 .2 .34 .34 0 0 1-.2 .4l.4 .6h-.2l-.2-.4-.2-.1h-.2v.5h-.1v-.6h.3a.22 .22 0 0 0 .3-.3 .22 .22 0 0 0-.3-.2h-.2v.5h-.1z" fill-rule="evenodd"/>
<path d="M278.6 186.8h.3a.34 .34 0 0 1 .4 .2 .34 .34 0 0 1-.2 .4l.4 .6h-.2l-.2-.4-.2-.1h-.2v.5h-.1v-.6h.3a.22 .22 0 0 0 .3-.3 .22 .22 0 0 0-.3-.2h-.2v.5h-.1z" fill-rule="evenodd"/>
<path d="M278.6 189.8h.3a.34 .34 0 0 1 .4 .2 .34 .34 0 0 1-.2 .4l.4 .6h-.2l-.2-.4-.2-.1h-.2v.5h-.1v-.6h.3a.22 .22 0 0 0 .3-.3 .22 .22 0 0 0-.3-.2h-.2v.5h-.1z" fill-rule="evenodd"/>
</g>
<path d="M18 28h261v8h-261z" fill="#eee"/>
<path d="M18 28h261v50h-261zM18 36h261M58.2 28v50M75.4 28v50M109.8 28v50M178.6 28v50M236 28v50M18 44.4h261M18 52.8h261M18 65.4h261" fill="none" stroke="#555" stroke-width=".2"/>
<text font-size="5.3" fill="#fff" x="192.1" y="21.5">Bottom BOM - fitted (1 of 1)</text>
<g font-size="3">
<text x="20" y="33.5">References</text>
<text x="60.1" y="33.5">Qty</text>
<text x="77.4" y="33.5">Value</text>
<text x="111.8" y="33.5">Footprint</text>
<text x="180.6" y="33.5">MPN</text>
<text x="238" y="33.5">Manufacturer</text>
<text x="20" y="40">J2</text>
<text x="60.2" y="40">1</text>
<text x="77.4" y="40">01x04 socket</text>
<text x="111.8" y="40">PinSocket_1x04_P2.54mm_Vertical</text>
<text x="180.6" y="40">Generic</text>
<text x="238" y="40">Generic</text>
<text x="20" y="48.4">J3</text>
<text x="60.2" y="48.4">1</text>
<text x="77.4" y="48.4">01x14 socket</text>
<text x="111.8" y="48.4">PinSocket_1x14_P2.54mm_Vertical</text>
<text x="180.6" y="48.4">Generic</text>
<text x="238" y="48.4">Generic</text>
<text x="20" y="56.8">J4</text>
<text x="60.2" y="56.8">1</text>
<text x="77.4" y="56.8">HX JN1.27-2x5 WZ</text>
<text x="111.8" y="56.8">JN1.27-2x5 WZ H4.9</text>
<text x="180.6" y="56.8">Hanxia</text>
<text x="238" y="56.8">HX JN1.27-2x5 WZ</text>
<text x="77.4" y="61">H4.9</text>
<text x="238" y="61">H4.9</text>
<text x="20" y="69.4">TFT1</text>
<text x="60.2" y="69.4">1</text>
<text x="77.4" y="69.4">TFT_2.4in_320x24</text>
<text x="111.8" y="69.4">Display_240x320_ILI9341_2.4in_no_p</text>
<text x="180.6" y="69.4">ILI9341_320x240</text>
<text x="238" y="69.4">TENSTAR ROBOT</text>
<text x="77.4" y="73.6">0</text>
<text x="111.8" y="73.6">ads</text>
</g>
<text font-size="2.7" fill="#fff" x="204" y="181">Desk controller</text>
<g font-size="1.7" fill="#fff">
<text x="35" y="11.6">1</text>
<text x="85" y="11.6">2</text>
<text x="135" y="11.6">3</text>
<text x="185" y="11.6">4</text>
<text x="235" y="11.6">5</text>
<text x="285" y="11.6">6</text>
<text x="10.5" y="35.6">A</text>
<text x="285.5" y="35.6">A</text>
<text x="10.5" y="85.6">B</text>
<text x="285.5" y="85.6">B</text>
<text x="10.5" y="135.6">C</text>
<text x="285.5" y="135.6">C</text>
<text x="10.5" y="185.6">D</text>
<text x="285.5" y="185.6">D</text>
<text x="35" y="199.7">1</text>
<text x="85" y="199.7">2</text>
<text x="135" y="199.7">3</text>
<text x="185" y="199.7">4</text>
<text x="235" y="199.7">5</text>
<text x="285" y="199.7">6</text>
</g>
<g font-size="1.6" fill="#fff">
<text x="248" y="179.1">Sheet: Bottom BOM - fitted (1 of 1)</text>
<text x="204" y="185.1">Notes</text>
<text x="248" y="182.1">File:</text>
<text x="248" y="185.1">Rev:</text>
<text x="253.3" y="185.1">1.0.1</text>
<text x="254.3" y="182.1">ktest.kicad_pcb</text>
<text x="270.5" y="185.1">Drwn:</text>
<text x="276.5" y="185.1">FLR</text>
<text x="248" y="188.1">Mat:</text>
<text x="248" y="191.1">Date: 06/10/2026</text>
<text x="253.3" y="188.1">Concept</text>
<text x="270.5" y="188.1">Rev'd:FLR</text>
<text x="270.5" y="191.1">Rls'd:FLR</text>
<text x="248" y="194.1">Dwg:</text>
<text x="248" y="197.1">Generated with KiCad</text>
<text x="253.3" y="194.1">NA</text>
<text x="270.5" y="197.1">Page: 7/7</text>
<text x="270.5" y="194.1">Size:</text>
<text x="276.5" y="194.1">A4</text>
</g>
</svg>
